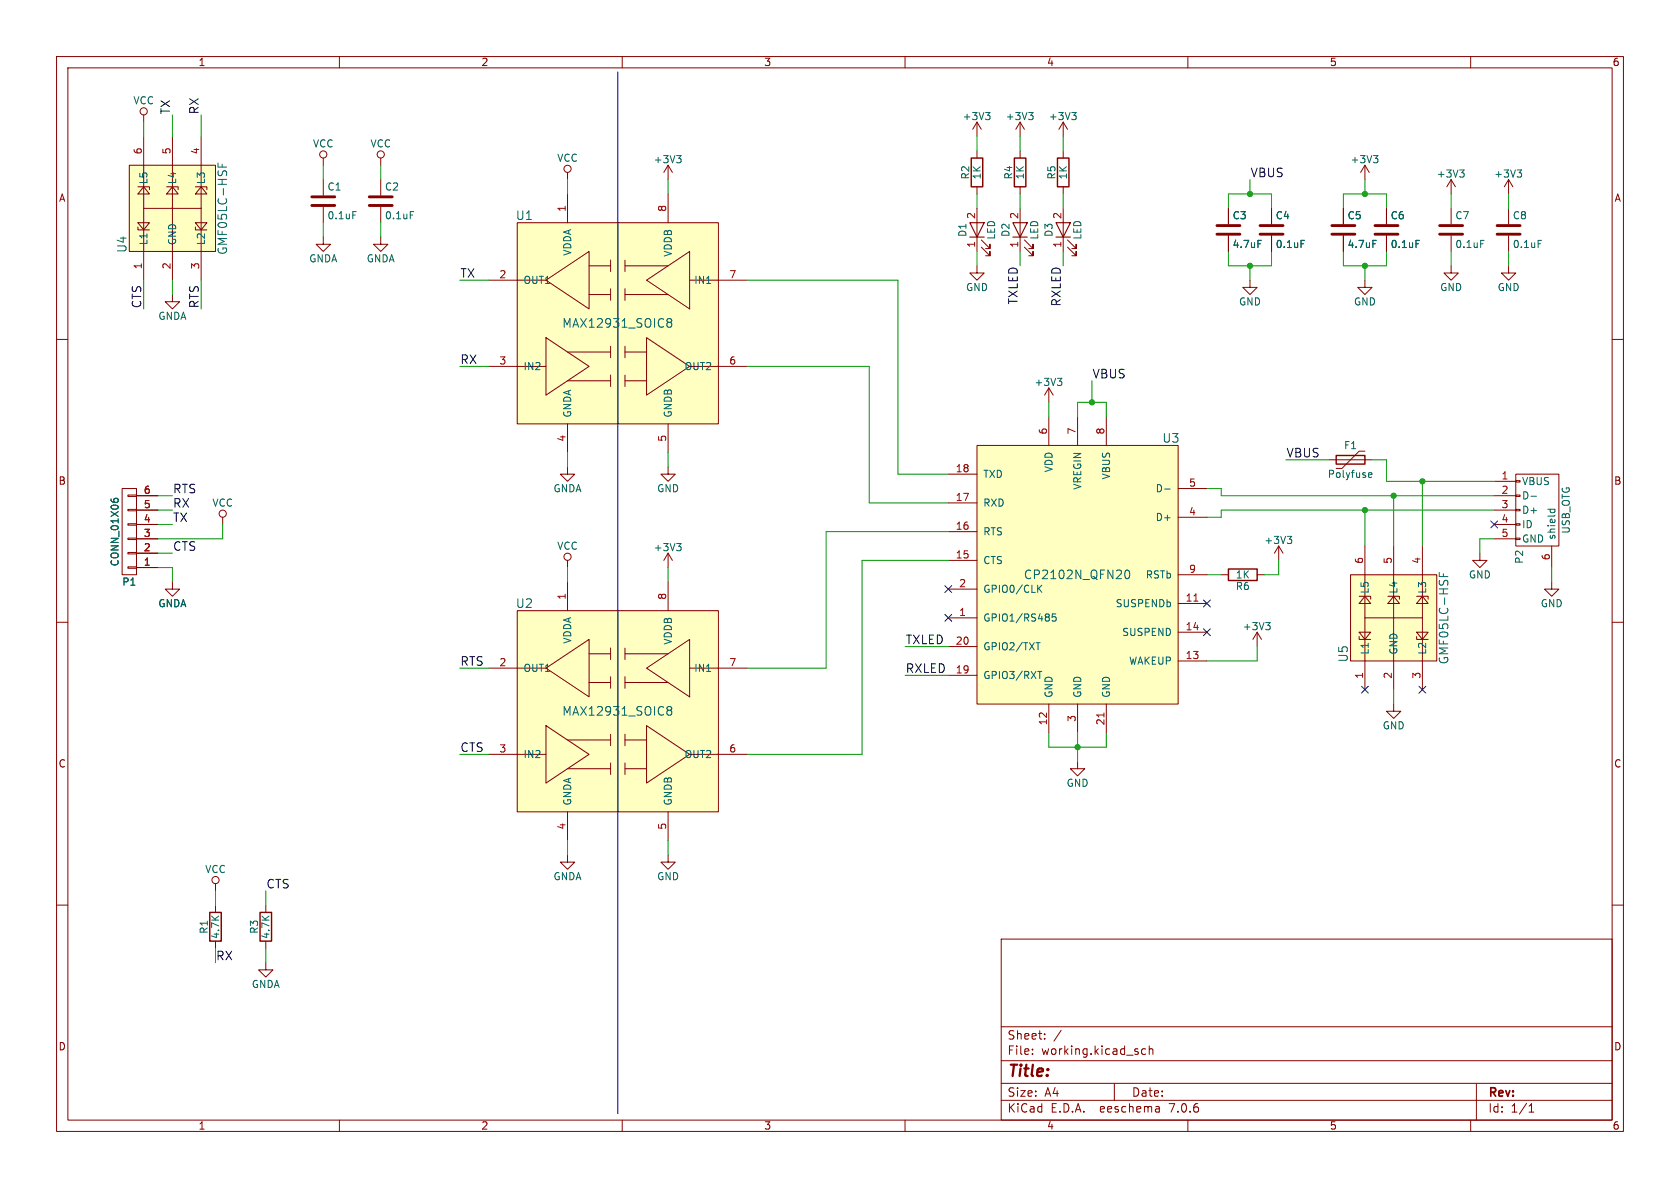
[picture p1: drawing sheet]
<svg xmlns="http://www.w3.org/2000/svg" width="297mm" height="210mm" viewBox="0 0 297 210" stroke-linecap="round" stroke-linejoin="round" font-family="sans-serif">
<g fill="none" stroke="#840000" stroke-width=".18">
<path d="M10 10h277v190h-277zM12 12h273v186h-273zM60 10v2M110 10v2M160 10v2M210 10v2M260 10v2M22.9 29.2h15.2v15.3h-15.2zM24.4 33h2v.5M24.4 39.4h2l-1 1.2zM25.4 33l1 1.3h-2zM25.4 36.8h10.2"/>
<path d="M25.4 20.3v1.3M25.4 24.1v25.4M29.5 33h2v.5M30.5 33l1 1.3h-2zM30.5 24.1v25.4M34.5 33h2.1v.5M34.5 39.4h2.1l-1 1.2zM35.6 33l1 1.3h-2.1zM35.6 24.1v25.4M57.1 27.9v1.3M57.1 31.8v2.7M57.1 36.6v2.8"/>
<path d="M67.3 27.9v1.3M67.3 31.8v2.7M67.3 36.6v2.8M91.4 39.4h35.6v35.5h-35.6zM100.3 30.5v1.3M100.3 34.3v5.1M109.2 39.4v35.5M118.1 29.2v2.6M118.1 34.3v5.1M118.1 29.2l-.8 1.3M118.1 29.2l.8 1.3M172.7 21.6l-.7 1.3"/>
<path d="M172.7 21.6v2.5M172.7 26.7v1.2M172.7 33v1.3M172.7 36.8v7.7M172.7 21.6l.8 1.3M180.3 21.6v2.5M180.3 26.7v1.2M180.3 33v1.3M180.3 36.8v7.7M180.3 21.6l-.7 1.3M180.3 21.6l.8 1.3M188 21.6l-.8 1.3"/>
<path d="M188 21.6v2.5M188 26.7v1.2M188 33v1.3M188 36.8v7.7M188 21.6l.7 1.3M217.2 36.8v2.8M224.8 36.8v2.8M237.5 36.8v2.8M241.3 29.2v2.6M241.3 29.2l-.8 1.3M241.3 29.2l.8 1.3M245.1 36.8v2.8"/>
<path d="M256.5 31.8l-.7 1.2M256.5 31.8v2.5M256.5 36.8v2.8M256.5 31.8l.8 1.2M266.7 31.8l-.8 1.2M266.7 31.8v2.5M266.7 36.8v2.8M266.7 31.8l.8 1.2M10 60h2M24.4 40.1v.5h2M30.5 52.1v1.2h1.2l-1.2 1.3-1.3-1.3h1.3M34.5 40.1v.5h2.1"/>
<path d="M57.1 41.9v1.3h1.3l-1.3 1.3-1.2-1.3h1.2M67.3 41.9v1.3h1.3l-1.3 1.3-1.3-1.3h1.3M86.4 49.5h10.1M96.5 59.7l7.6 5.1-7.6 5.1zM96.5 49.5l7.6-5v10.1zM104.1 52.1h3.8M104.1 47h3.8M107.9 46v2M107.9 51.1v2M110.5 46v2M110.5 51.1v2M110.5 52.1h7.6"/>
<path d="M110.5 47h7.6M114.3 59.7l7.6 5.1-7.6 5.1zM114.3 49.5l7.6-5v10.1zM121.9 49.5h10.2M172.7 47v1.3h1.3l-1.3 1.2-1.3-1.2h1.3M173.5 43.7l1.5 1.5v-.7v.7h-.8M173.5 42.4l1.5 1.5v-.7v.7h-.8M181.1 43.7l1.5 1.5v-.7v.7h-.7M181.1 42.4l1.5 1.5v-.7v.7h-.7M188.7 43.7l1.5 1.5v-.7v.7h-.7M188.7 42.4l1.5 1.5v-.7v.7h-.7M217.2 41.7v2.8"/>
<path d="M221 49.5v1.3h1.2l-1.2 1.3-1.3-1.3h1.3M224.8 41.7v2.8M237.5 41.7v2.8M241.3 49.5v1.3h1.3l-1.3 1.3-1.3-1.3h1.3M245.1 41.7v2.8M256.5 47v1.3h1.3l-1.3 1.2-1.2-1.2h1.2M256.5 41.7v2.8M266.7 47v1.3h1.3l-1.3 1.2-1.3-1.2h1.3M266.7 41.7v2.8M285 60h2M86.4 64.8h10.1M100.3 74.9v5.1"/>
<path d="M100.3 67.3h7.6M100.3 62.2h7.6M107.9 61.2v2M107.9 66.3v2M110.5 61.2v2M110.5 66.3v2M110.5 67.3h3.8M110.5 62.2h3.8M118.1 74.9v5.1M121.9 64.8h10.2M172.7 78.7h35.6v45.8h-35.6zM185.4 68.6l-.7 1.3"/>
<path d="M185.4 68.6v2.5M185.4 73.7v5M185.4 68.6l.8 1.3M190.5 73.7v5M195.6 73.7v5M241.3 79.8h-1l-3.1 3h-1M21.6 86.4h2.5v15.2h-2.5zM22.6 87.5h1.5v.3h-1.5zM22.6 90h1.5v.3h-1.5zM22.6 92.6h1.5v.2h-1.5zM22.6 95.1h1.5v.3h-1.5zM22.6 97.7h1.5v.2h-1.5z"/>
<path d="M24.1 97.8h3.8M24.1 95.3h3.8M24.1 92.7h3.8M24.1 90.2h3.8M24.1 87.6h3.8M39.4 91.4v1.3M100.3 82.6v1.2h1.3l-1.3 1.3-1.2-1.3h1.2M100.3 99.1v1.2M118.1 82.6v1.2h1.3l-1.3 1.3-1.3-1.3h1.3M118.1 97.8l-.8 1.3M118.1 97.8v2.5M118.1 97.8l.8 1.3"/>
<path d="M167.6 99.1h5.1M167.6 94h5.1M167.6 88.9h5.1M167.6 83.8h5.1M208.3 91.4h5.1M208.3 86.4h5.1M226.1 96.5l-.8 1.3M226.1 96.5v2.6M226.1 96.5l.7 1.3M234.9 81.3h7.7M241.3 96.5v25.4M246.4 96.5v25.4"/>
<path d="M251.5 96.5v25.4M261.6 97.8v1.3h1.3l-1.3 1.2-1.3-1.2h1.3M264.2 95.3h3.8M264.2 92.7h3.8M264.2 90.2h3.8M264.2 87.6h3.8M264.2 85.1h3.8M268 83.8h7.6v12.7h-7.6zM268 85h.7v.2h-.7zM268 87.5h.7v.3h-.7zM268 90h.7v.3h-.7zM268 92.6h.7v.2h-.7z"/>
<path d="M268 95.1h.7v.3h-.7zM274.3 96.5v3.8M10 110h2M22.6 100.2h1.5v.3h-1.5zM24.1 100.3h3.8M30.5 102.9v1.2h1.2l-1.2 1.3-1.3-1.3h1.3M86.4 118.1h10.1M91.4 108h35.6v35.5h-35.6zM96.5 118.1l7.6-5.1v10.2zM100.3 102.9v5.1M104.1 115.6h3.8M107.9 114.6v2"/>
<path d="M107.9 119.6v2.1M109.2 108v35.5M110.5 115.6h7.6M110.5 114.6v2M110.5 119.6v2.1M114.3 118.1l7.6-5.1v10.2zM118.1 102.9v5.1M121.9 118.1h10.2M167.6 109.2h5.1M167.6 119.4h5.1M167.6 104.1h5.1M167.6 114.3h5.1"/>
<path d="M208.3 101.6h5.1M208.3 106.7h5.1M208.3 116.8h5.1M208.3 111.8h5.1M215.9 101.6h1.3M222.2 101.6h1.3M222.2 111.8l-.7 1.2M222.2 111.8v2.5M222.2 111.8l.8 1.2M238.8 101.6h15.2v15.2h-15.2zM240.3 112.5v.5h2M240.3 105.4h2v.5"/>
<path d="M240.3 111.8h2l-1 1.2zM241.3 105.4l1 1.3h-2zM241.3 109.2h10.2M245.4 105.4h2v.5M246.4 105.4l1 1.3h-2zM250.4 112.5v.5h2.1M250.4 105.4h2.1v.5M250.4 111.8h2.1l-1 1.2zM251.5 105.4l1 1.3h-2.1zM274.3 102.9v1.2h1.3l-1.3 1.3-1.3-1.3h1.3M285 110h2M86.4 133.4h10.1"/>
<path d="M96.5 128.3l7.6 5.1-7.6 5zM100.3 135.9h7.6M100.3 130.8h7.6M104.1 120.7h3.8M107.9 129.8v2M107.9 134.9v2M110.5 135.9h3.8M110.5 130.8h3.8M110.5 120.7h7.6M110.5 129.8v2M110.5 134.9v2M114.3 128.3l7.6 5.1-7.6 5z"/>
<path d="M121.9 133.4h10.2M185.4 124.5v5M190.5 134.6v1.3h1.3l-1.3 1.3-1.3-1.3h1.3M190.5 124.5v5M195.6 124.5v5M246.4 124.5v1.2h1.2l-1.2 1.3-1.3-1.3h1.3M10 160h2M38.1 156.2v1.3M100.3 151.1v1.3h1.3l-1.3 1.3-1.2-1.3h1.2M100.3 143.5v5.1M118.1 151.1v1.3h1.3l-1.3 1.3-1.3-1.3h1.3M118.1 143.5v5.1"/>
<path d="M285 160h2M38.1 160v1.3M38.1 166.4v1.2M47 170.2v1.3h1.3l-1.3 1.2-1.3-1.2h1.3M47 160v1.3M47 166.4v1.2M177 166h108v32h-108zM60 198v2M110 198v2M160 198v2M177 194.5h108M177 191.5h108"/>
<path d="M177 187.5h108M177 181.5h108M182.5 186.3v.1M182.5 185.5v.1M184.7 183.6v.1M184.7 182.8v.1M187.6 182.1l-1.3 2M197 191.5v3M202.5 185.5l-.4-.1-.3 .3v.4l.2 .2h.5M203.2 185.5l.2-.1 .3 .1 .1 .9M203.2 184.9v1.5M204.9 195.7l.1 .9"/>
<path d="M205 196.5l-.2 .1M205 196h-.2M210 198v2M260 198v2M261 191.5v6.5M270.3 196.6h.9M270.3 195.5l.4-.4v1.5"/>
<circle cx="25.4" cy="19.7" r=".63"/>
<circle cx="57.1" cy="27.3" r=".63"/>
<circle cx="67.3" cy="27.3" r=".63"/>
<circle cx="100.3" cy="29.8" r=".63"/>
<circle cx="39.4" cy="90.8" r=".63"/>
<circle cx="100.3" cy="98.4" r=".63"/>
<circle cx="38.1" cy="155.6" r=".63"/>
</g>
<g fill="none" stroke="#006464" stroke-width=".18">
<path d="M174.2 19.9h.8l-.4 .5M181.9 19.9h.7l-.4 .5M189.5 19.9h.8l-.5 .5M38.5 28.8v.7h1.6M39.3 29v.5M62.4 37.4h.6M72.5 37.4h.6M119.6 27.5h.8l-.4 .5M120.2 28l.2 .2v.3l-.2 .3M174.8 20.4l.2 .2v.3l-.2 .3M182.4 20.4l.2 .2v.3l-.2 .3M190 20.4l.3 .2v.3l-.3 .3"/>
<path d="M242.8 27.5h.8l-.4 .5M243.4 28l.2 .2v.3l-.2 .3M258.1 30h.7l-.4 .5M258.6 30.5l.2 .3v.3l-.2 .2M268.2 30h.8l-.4 .5M268.8 30.5l.2 .3v.3l-.2 .2M118 56.5l.2-.2 .4 .1 .2 .3-.3 .3M118 56.8l.2 .2M118.2 57h.3M118.2 57l-.2 .1M118.5 57l.3 .3-.1 .4-.2 .1-.5-.1M222.4 42.5h.6"/>
<path d="M230 42.5h.6M242.7 42.5h.6M250.3 42.5h.6M261.8 42.5h.6M271.9 42.5h.6M186.9 66.9h.8l-.4 .5M187.5 67.4l.2 .2v.3l-.2 .2M19.6 88.2v.2M20.1 88.6v-.3l.3-.2h.4l.1 .5M119.6 96.1h.8l-.4 .5M120.2 96.6l.2 .2v.3l-.2 .3M205.9 86.5h1"/>
<path d="M227.6 94.8h.8l-.5 .5M228.1 95.3l.3 .2v.3l-.3 .3M241.9 84.2l.2 .2 .4-.1M241.9 83.7l.2-.1h.3l.1 .1v.2l-.6 .1M270.7 87.7h.9M273.6 90h1.3M274.1 90v.4M274.8 90l.1 .4M183.1 113.6h.8M183.5 118.7h.7M183.6 104l.6 .7M183.8 118.7v1.3"/>
<path d="M184.2 103.4l-.7 .8M186.7 108.5h-.6l-.1 .6 .2-.1 .4 .1 .1 .2v.4l-.2 .1-.5-.1M199 100.9l.2-.1a.83 .83 0 0 1 .6 .6 .83 .83 0 0 1-.3 .8l-.1 .1a.82 .82 0 0 1-.4-1.4zM223.8 110.1h.7l-.4 .4M224.3 110.5l.2 .3v.3l-.2 .2M254.4 101.2v.7h1.6M255.2 101.4v.5M118 125.4l.2 .2M118 125l.2-.1 .4 .1 .2 .3-.3 .3M118.2 125.6h.3M118.2 125.6l-.2 .1M118.5 125.6l.3 .2-.1 .5-.2 .1-.5-.1"/>
</g>
<g fill="none" stroke="#840000" stroke-width=".51">
<path d="M55.1 36.3h4.1M55.1 34.8h4.1M65.3 36.3h4M65.3 34.8h4M215.1 39.9h4.1M222.8 39.9h4M235.5 39.9h4M243.1 39.9h4M254.5 39.9h4.1M264.7 39.9h4M215.1 41.4h4.1M222.8 41.4h4"/>
<path d="M235.5 41.4h4M243.1 41.4h4M254.5 41.4h4.1M264.7 41.4h4"/>
</g>
<path d="M171.7 27.9h2v5.1h-2zM179.3 27.9h2.1v5.1h-2.1zM186.9 27.9h2.1v5.1h-2.1zM236.2 80.5h5.1v1.5h-5.1zM217.2 100.6h5v2h-5zM37.1 161.3h2v5.1h-2zM46 161.3h2v5.1h-2z" fill="none" stroke="#840000" stroke-width=".25"/>
<g fill="#ffffc2" stroke="#ffffc2" stroke-width=".18">
<path d="M172.7 78.7h35.6v45.8h-35.6z"/>
<path d="M238.8 101.6h15.2v15.2h-15.2z"/>
<path d="M22.9 29.2h15.2v15.3h-15.2z"/>
<path d="M91.4 108h35.6v35.5h-35.6z"/>
<path d="M91.4 39.4h35.6v35.5h-35.6z"/>
</g>
<path d="M211.1 106.3h.7M195.2 126v.8" fill="none" stroke="#a90000" stroke-width=".18"/>
<path d="M171.4 39.4h2.6l-1.3 2.5zM179.1 39.4h2.5l-1.3 2.5zM186.7 39.4h2.5l-1.2 2.5zM171.4 41.9h2.6M179.1 41.9h2.5M186.7 41.9h2.5" fill="none" stroke="#840000" stroke-width=".2"/>
<path d="M109.2 12.7v184.2" fill="none" stroke="#0000c2" stroke-width=".18"/>
<g fill="none" stroke="#009600" stroke-width=".18">
<path d="M25.4 21.6v2.5M30.5 20.3v3.8M35.6 20.3v3.8M57.1 29.2v2.6M57.1 39.4v2.5M67.3 29.2v2.6M67.3 39.4v2.5M100.3 31.8v2.5M118.1 31.8v2.5M172.7 24.1v2.6M172.7 34.3v2.5M180.3 24.1v2.6"/>
<path d="M180.3 34.3v2.5M188 24.1v2.6M188 34.3v2.5M217.2 36.8v-2.5h7.6v2.5M221 31.8v2.5M237.5 36.8v-2.5h7.6v2.5M241.3 31.8v2.5M256.5 34.3v2.5M266.7 34.3v2.5M25.4 49.5v5.1M30.5 49.5v2.6M35.6 49.5v5.1"/>
<path d="M81.3 49.5h5.1M132.1 49.5h26.6v34.3h8.9M172.7 44.5v2.5M180.3 44.5v2.5M188 44.5v2.5M217.2 44.5v2.5h7.6v-2.5M221 47v2.5M237.5 44.5v2.5h7.6v-2.5M241.3 47v2.5M256.5 44.5v2.5M266.7 44.5v2.5M81.3 64.8h5.1"/>
<path d="M132.1 64.8h21.6v24.1h13.9M185.4 71.1v2.6M190.5 73.7v-2.6h5.1v2.6M193 67.3v3.8M27.9 92.7h2.6M27.9 87.6h2.6M27.9 90.2h2.6M27.9 97.8h2.6M39.4 92.7v2.6h-11.5M100.3 80v2.6M118.1 80v2.6M167.6 99.1h-15.2v34.3h-20.3"/>
<path d="M167.6 94h-21.6v24.1h-13.9M213.4 86.4h2.5v1.2h48.3M226.1 99.1v2.5h-2.6M227.3 81.3h7.6M241.3 90.2v6.3M242.6 81.3h2.5v3.8h19.1M246.4 87.6v8.9M251.5 85.1v11.4M264.2 90.2h-48.3v1.2h-2.5M264.2 95.3h-2.6v2.5M27.9 100.3h2.6v2.6M81.3 118.1h5.1"/>
<path d="M100.3 100.3v2.6M118.1 100.3v2.6M160 119.4h7.6M160 114.3h7.6M213.4 101.6h2.5M222.2 114.3v2.5h-8.8M274.3 100.3v2.6M81.3 133.4h5.1M185.4 129.5v2.6h10.2v-2.6M190.5 129.5v5.1M246.4 121.9v2.6M38.1 157.5v2.5"/>
<path d="M47 157.5v2.5M100.3 148.6v2.5M118.1 148.6v2.5M47 167.6v2.6"/>
</g>
<g fill="none" stroke="#000084" stroke-width=".18">
<path d="M263.6 92.1l1.2 1.2M264.8 92.1l-1.2 1.2M167 108.6l1.2 1.2M167 103.5l1.2 1.2M168.2 108.6l-1.2 1.2M168.2 103.5l-1.2 1.2M212.8 111.2l1.2 1.2M212.8 106.1l1.2 1.2M214 111.2l-1.2 1.2M214 106.1l-1.2 1.2M240.7 121.3l1.2 1.2M241.9 121.3l-1.2 1.2"/>
<path d="M250.9 121.3l1.2 1.2M252.1 121.3l-1.2 1.2"/>
</g>
<g fill="#009600" stroke="#009600" stroke-width=".18">
<circle cx="221" cy="34.3" r=".46"/>
<circle cx="221" cy="47" r=".46"/>
<circle cx="193" cy="71.1" r=".46"/>
<circle cx="246.4" cy="87.6" r=".46"/>
<circle cx="241.3" cy="90.2" r=".46"/>
<circle cx="251.5" cy="85.1" r=".46"/>
<circle cx="190.5" cy="132.1" r=".46"/>
<circle cx="241.3" cy="47" r=".46"/>
<circle cx="241.3" cy="34.3" r=".46"/>
</g>
<text font-size="2.8" fill="#840000" x="178" y="190.9">Title:</text>
<g font-size="2.1" fill="#0f0f0f">
<text x="30.2" y="20.3" transform="rotate(-90 30.2 20.3)">TX</text>
<text x="35.2" y="20.3" transform="rotate(-90 35.2 20.3)">RX</text>
<text x="221" y="31.4">VBUS</text>
<text x="81.3" y="49.2">TX</text>
<text x="180" y="53.9" transform="rotate(-90 180 53.9)">TXLED</text>
<text x="25.1" y="54.6" transform="rotate(-90 25.1 54.6)">CTS</text>
<text x="35.2" y="54.6" transform="rotate(-90 35.2 54.6)">RTS</text>
<text x="187.6" y="54.3" transform="rotate(-90 187.6 54.3)">RXLED</text>
<text x="81.3" y="64.5">RX</text>
<text x="193" y="67">VBUS</text>
<text x="227.3" y="81">VBUS</text>
<text x="30.5" y="89.9">RX</text>
<text x="30.5" y="87.3">RTS</text>
<text x="30.5" y="92.4">TX</text>
<text x="30.5" y="97.5">CTS</text>
<text x="160" y="114">TXLED</text>
<text x="81.3" y="117.8">RTS</text>
<text x="160" y="119.1">RXLED</text>
<text x="81.3" y="133">CTS</text>
<text x="47" y="157.2">CTS</text>
</g>
<g font-size="2.1" fill="#006464">
<text x="91.1" y="39.1">U1</text>
<text x="22.6" y="44.8" transform="rotate(-90 22.6 44.8)">U4</text>
<text x="40.4" y="45.1" transform="rotate(-90 40.4 45.1)">GMF05LC-HSF</text>
<text x="99.3" y="58.1">MAX12931_SOIC8</text>
<text x="205.4" y="78.5">U3</text>
<text x="91.1" y="107.7">U2</text>
<text x="180.9" y="102.6">CP2102N_QFN20</text>
<text x="238.5" y="117.2" transform="rotate(-90 238.5 117.2)">U5</text>
<text x="256.3" y="117.5" transform="rotate(-90 256.3 117.5)">GMF05LC-HSF</text>
<text x="99.3" y="126.7">MAX12931_SOIC8</text>
</g>
<text font-size="2.1" fill="#009600" x="38.1" y="169.9">RX</text>
<g font-size="2.1" fill="#840000">
<text x="178" y="184">Sheet:</text>
<text x="178" y="186.7">File:</text>
<text x="184.1" y="186.7">working.kicad_sch</text>
<text x="178" y="196.9">KiCad</text>
<text x="178" y="194.1">Size:</text>
<text x="184.7" y="194.1">A4</text>
<text x="185.7" y="196.9">E.D.A.</text>
<text x="194.6" y="196.9">eeschema</text>
<text x="200" y="194.1">Date:</text>
<text x="207" y="196.9">7.0.6</text>
<text x="263" y="194.3">Rev:</text>
<text x="263" y="196.9">Id:</text>
<text x="267.1" y="196.9">1/1</text>
</g>
<g font-size="1.8" fill="#840000">
<text x="35" y="11.9">1</text>
<text x="85" y="11.9">2</text>
<text x="135" y="11.9">3</text>
<text x="185" y="11.9">4</text>
<text x="235" y="11.9">5</text>
<text x="285" y="11.9">6</text>
<text x="10.3" y="35.9">A</text>
<text x="285.3" y="35.9">A</text>
<text x="10.3" y="85.9">B</text>
<text x="285.3" y="85.9">B</text>
<text x="10.3" y="135.9">C</text>
<text x="285.3" y="135.9">C</text>
<text x="10.3" y="185.9">D</text>
<text x="285.3" y="185.9">D</text>
<text x="35" y="199.9">1</text>
<text x="85" y="199.9">2</text>
<text x="135" y="199.9">3</text>
<text x="185" y="199.9">4</text>
<text x="235" y="199.9">5</text>
<text x="285" y="199.9">6</text>
</g>
<g font-size="1.8" fill="#006464">
<text x="23.5" y="18.6">VCC</text>
<text x="170.1" y="21.4">+3V3</text>
<text x="177.7" y="21.4">+3V3</text>
<text x="185.3" y="21.4">+3V3</text>
<text x="55.2" y="26.3">VCC</text>
<text x="65.4" y="26.3">VCC</text>
<text x="98.4" y="28.8">VCC</text>
<text x="115.5" y="29.1">+3V3</text>
<text x="238.7" y="29.1">+3V3</text>
<text x="26.3" y="32.7" transform="rotate(-90 26.3 32.7)">L5</text>
<text x="31.3" y="32.7" transform="rotate(-90 31.3 32.7)">L4</text>
<text x="36.4" y="32.7" transform="rotate(-90 36.4 32.7)">L3</text>
<text x="57.8" y="33.9">C1</text>
<text x="68" y="33.9">C2</text>
<text x="171.6" y="31.8" transform="rotate(-90 171.6 31.8)">R2</text>
<text x="173.6" y="31.8" transform="rotate(-90 173.6 31.8)">1K</text>
<text x="179.2" y="31.8" transform="rotate(-90 179.2 31.8)">R4</text>
<text x="181.2" y="31.8" transform="rotate(-90 181.2 31.8)">1K</text>
<text x="186.8" y="31.8" transform="rotate(-90 186.8 31.8)">R5</text>
<text x="188.8" y="31.8" transform="rotate(-90 188.8 31.8)">1K</text>
<text x="253.9" y="31.6">+3V3</text>
<text x="264.1" y="31.6">+3V3</text>
<text x="57.8" y="39">0.1uF</text>
<text x="68" y="39">0.1uF</text>
<text x="171" y="42" transform="rotate(-90 171 42)">D1</text>
<text x="178.7" y="42" transform="rotate(-90 178.7 42)">D2</text>
<text x="186.3" y="42" transform="rotate(-90 186.3 42)">D3</text>
<text x="217.8" y="39">C3</text>
<text x="225.4" y="39">C4</text>
<text x="238.1" y="39">C5</text>
<text x="245.8" y="39">C6</text>
<text x="257.2" y="39">C7</text>
<text x="267.3" y="39">C8</text>
<text x="26.3" y="43.4" transform="rotate(-90 26.3 43.4)">L1</text>
<text x="31.3" y="43.4" transform="rotate(-90 31.3 43.4)">GND</text>
<text x="36.4" y="43.4" transform="rotate(-90 36.4 43.4)">L2</text>
<text x="54.6" y="46.6">GNDA</text>
<text x="64.7" y="46.6">GNDA</text>
<text x="101.2" y="45.3" transform="rotate(-90 101.2 45.3)">VDDA</text>
<text x="119" y="45.5" transform="rotate(-90 119 45.5)">VDDB</text>
<text x="176.1" y="42.5" transform="rotate(-90 176.1 42.5)">LED</text>
<text x="183.7" y="42.5" transform="rotate(-90 183.7 42.5)">LED</text>
<text x="191.4" y="42.5" transform="rotate(-90 191.4 42.5)">LED</text>
<text x="217.8" y="44">4.7uF</text>
<text x="225.4" y="44">0.1uF</text>
<text x="238.1" y="44">4.7uF</text>
<text x="245.8" y="44">0.1uF</text>
<text x="257.2" y="44">0.1uF</text>
<text x="267.3" y="44">0.1uF</text>
<text x="92.5" y="50.4">OUT1</text>
<text x="122.6" y="50.4">IN1</text>
<text x="170.7" y="51.7">GND</text>
<text x="254.5" y="51.7">GND</text>
<text x="264.7" y="51.7">GND</text>
<text x="27.9" y="56.7">GNDA</text>
<text x="218.9" y="54.2">GND</text>
<text x="239.3" y="54.2">GND</text>
<text x="92.5" y="65.6">IN2</text>
<text x="120.9" y="65.6">OUT2</text>
<text x="182.8" y="68.4">+3V3</text>
<text x="101.2" y="73.9" transform="rotate(-90 101.2 73.9)">GNDA</text>
<text x="119" y="73.9" transform="rotate(-90 119 73.9)">GNDB</text>
<text x="186.3" y="83.6" transform="rotate(-90 186.3 83.6)">VDD</text>
<text x="237.5" y="79.6">F1</text>
<text x="37.5" y="89.8">VCC</text>
<text x="97.7" y="87.2">GNDA</text>
<text x="116.1" y="87.2">GND</text>
<text x="173.7" y="89.8">RXD</text>
<text x="173.7" y="84.7">TXD</text>
<text x="191.4" y="86.7" transform="rotate(-90 191.4 86.7)">VREGIN</text>
<text x="196.4" y="84.9" transform="rotate(-90 196.4 84.9)">VBUS</text>
<text x="204.2" y="87.2">D-</text>
<text x="234.6" y="84.7">Polyfuse</text>
<text x="269" y="86">VBUS</text>
<text x="269" y="88.5">D-</text>
<text x="173.7" y="94.8">RTS</text>
<text x="204.2" y="92.3">D+</text>
<text x="269" y="91">D+</text>
<text x="269" y="93.6">ID</text>
<text x="275.2" y="95.5" transform="rotate(-90 275.2 95.5)">shield</text>
<text x="277.7" y="94.4" transform="rotate(-90 277.7 94.4)">USB_OTG</text>
<text x="21.2" y="100.2" transform="rotate(-90 21.2 100.2)">CONN_01X06</text>
<text x="98.4" y="97.4">VCC</text>
<text x="115.5" y="97.6">+3V3</text>
<text x="173.7" y="99.9">CTS</text>
<text x="223.4" y="96.4">+3V3</text>
<text x="269" y="96.1">GND</text>
<text x="269.5" y="99.8" transform="rotate(-90 269.5 99.8)">P2</text>
<text x="21.5" y="103.7">P1</text>
<text x="27.9" y="107.5">GNDA</text>
<text x="173.7" y="105">GPIO0/CLK</text>
<text x="197.1" y="107.5">SUSPENDb</text>
<text x="202.5" y="102.5">RSTb</text>
<text x="218.4" y="104.5">R6</text>
<text x="218.4" y="102.5">1K</text>
<text x="242.2" y="105.1" transform="rotate(-90 242.2 105.1)">L5</text>
<text x="247.2" y="105.1" transform="rotate(-90 247.2 105.1)">L4</text>
<text x="252.3" y="105.1" transform="rotate(-90 252.3 105.1)">L3</text>
<text x="259.6" y="102.5">GND</text>
<text x="272.3" y="107.5">GND</text>
<text x="101.2" y="113.9" transform="rotate(-90 101.2 113.9)">VDDA</text>
<text x="173.7" y="110.1">GPIO1/RS485</text>
<text x="198.3" y="112.6">SUSPEND</text>
<text x="219.6" y="111.6">+3V3</text>
<text x="92.5" y="119">OUT1</text>
<text x="119" y="114.1" transform="rotate(-90 119 114.1)">VDDB</text>
<text x="122.6" y="119">IN1</text>
<text x="173.7" y="115.2">GPIO2/TXT</text>
<text x="199.5" y="117.7">WAKEUP</text>
<text x="242.2" y="115.8" transform="rotate(-90 242.2 115.8)">L1</text>
<text x="247.2" y="115.8" transform="rotate(-90 247.2 115.8)">GND</text>
<text x="252.3" y="115.8" transform="rotate(-90 252.3 115.8)">L2</text>
<text x="173.7" y="120.2">GPIO3/RXT</text>
<text x="186.3" y="123.4" transform="rotate(-90 186.3 123.4)">GND</text>
<text x="191.4" y="123.4" transform="rotate(-90 191.4 123.4)">GND</text>
<text x="196.4" y="123.4" transform="rotate(-90 196.4 123.4)">GND</text>
<text x="244.3" y="129.1">GND</text>
<text x="92.5" y="134.2">IN2</text>
<text x="120.9" y="134.2">OUT2</text>
<text x="101.2" y="142.5" transform="rotate(-90 101.2 142.5)">GNDA</text>
<text x="119" y="142.5" transform="rotate(-90 119 142.5)">GNDB</text>
<text x="188.5" y="139.3">GND</text>
<text x="36.2" y="154.5">VCC</text>
<text x="97.7" y="155.8">GNDA</text>
<text x="116.1" y="155.8">GND</text>
<text x="36.9" y="165.2" transform="rotate(-90 36.9 165.2)">R1</text>
<text x="39" y="166.1" transform="rotate(-90 39 166.1)">4.7K</text>
<text x="45.8" y="165.2" transform="rotate(-90 45.8 165.2)">R3</text>
<text x="47.9" y="166.1" transform="rotate(-90 47.9 166.1)">4.7K</text>
<text x="44.4" y="174.9">GNDA</text>
</g>
<g font-size="1.8" fill="#a90000">
<text x="25.1" y="27.4" transform="rotate(-90 25.1 27.4)">6</text>
<text x="30.2" y="27.4" transform="rotate(-90 30.2 27.4)">5</text>
<text x="35.3" y="27.4" transform="rotate(-90 35.3 27.4)">4</text>
<text x="100.1" y="37.5" transform="rotate(-90 100.1 37.5)">1</text>
<text x="117.9" y="37.5" transform="rotate(-90 117.9 37.5)">8</text>
<text x="172.5" y="38.8" transform="rotate(-90 172.5 38.8)">2</text>
<text x="180.1" y="38.8" transform="rotate(-90 180.1 38.8)">2</text>
<text x="187.7" y="38.8" transform="rotate(-90 187.7 38.8)">2</text>
<text x="25.1" y="47.7" transform="rotate(-90 25.1 47.7)">1</text>
<text x="30.2" y="47.7" transform="rotate(-90 30.2 47.7)">2</text>
<text x="35.3" y="47.7" transform="rotate(-90 35.3 47.7)">3</text>
<text x="172.5" y="43.9" transform="rotate(-90 172.5 43.9)">1</text>
<text x="180.1" y="43.9" transform="rotate(-90 180.1 43.9)">1</text>
<text x="187.7" y="43.9" transform="rotate(-90 187.7 43.9)">1</text>
<text x="88.2" y="49.3">2</text>
<text x="128.8" y="49.3">7</text>
<text x="88.2" y="64.5">3</text>
<text x="128.8" y="64.5">6</text>
<text x="185.2" y="76.9" transform="rotate(-90 185.2 76.9)">6</text>
<text x="190.2" y="76.9" transform="rotate(-90 190.2 76.9)">7</text>
<text x="195.3" y="76.9" transform="rotate(-90 195.3 76.9)">8</text>
<text x="100.1" y="78.2" transform="rotate(-90 100.1 78.2)">4</text>
<text x="117.9" y="78.2" transform="rotate(-90 117.9 78.2)">5</text>
<text x="168.9" y="83.6">18</text>
<text x="25.3" y="89.9">5</text>
<text x="25.3" y="87.4">6</text>
<text x="168.9" y="88.6">17</text>
<text x="210.1" y="86.1">5</text>
<text x="265.4" y="84.8">1</text>
<text x="265.4" y="87.4">2</text>
<text x="265.4" y="89.9">3</text>
<text x="25.3" y="95">3</text>
<text x="25.3" y="92.5">4</text>
<text x="168.9" y="93.7">16</text>
<text x="210.1" y="91.2">4</text>
<text x="265.4" y="92.5">4</text>
<text x="265.4" y="95">5</text>
<text x="25.3" y="100.1">1</text>
<text x="25.3" y="97.5">2</text>
<text x="168.9" y="98.8">15</text>
<text x="210.1" y="101.3">9</text>
<text x="241" y="99.8" transform="rotate(-90 241 99.8)">6</text>
<text x="246.1" y="99.8" transform="rotate(-90 246.1 99.8)">5</text>
<text x="251.2" y="99.8" transform="rotate(-90 251.2 99.8)">4</text>
<text x="274.1" y="99.1" transform="rotate(-90 274.1 99.1)">6</text>
<text x="100.1" y="106.1" transform="rotate(-90 100.1 106.1)">1</text>
<text x="117.9" y="106.1" transform="rotate(-90 117.9 106.1)">8</text>
<text x="169.5" y="103.9">2</text>
<text x="209.5" y="106.4">11</text>
<text x="169.5" y="109">1</text>
<text x="209.5" y="111.5">14</text>
<text x="88.2" y="117.9">2</text>
<text x="128.8" y="117.9">7</text>
<text x="168.9" y="119.1">19</text>
<text x="168.9" y="114">20</text>
<text x="209.5" y="116.6">13</text>
<text x="241" y="120.1" transform="rotate(-90 241 120.1)">1</text>
<text x="246.1" y="120.1" transform="rotate(-90 246.1 120.1)">2</text>
<text x="251.2" y="120.1" transform="rotate(-90 251.2 120.1)">3</text>
<text x="185.2" y="128.3" transform="rotate(-90 185.2 128.3)">12</text>
<text x="190.2" y="127.7" transform="rotate(-90 190.2 127.7)">3</text>
<text x="195.3" y="128.3" transform="rotate(-90 195.3 128.3)">21</text>
<text x="88.2" y="133.1">3</text>
<text x="128.8" y="133.1">6</text>
<text x="100.1" y="146.8" transform="rotate(-90 100.1 146.8)">4</text>
<text x="117.9" y="146.8" transform="rotate(-90 117.9 146.8)">5</text>
</g>
</svg>
